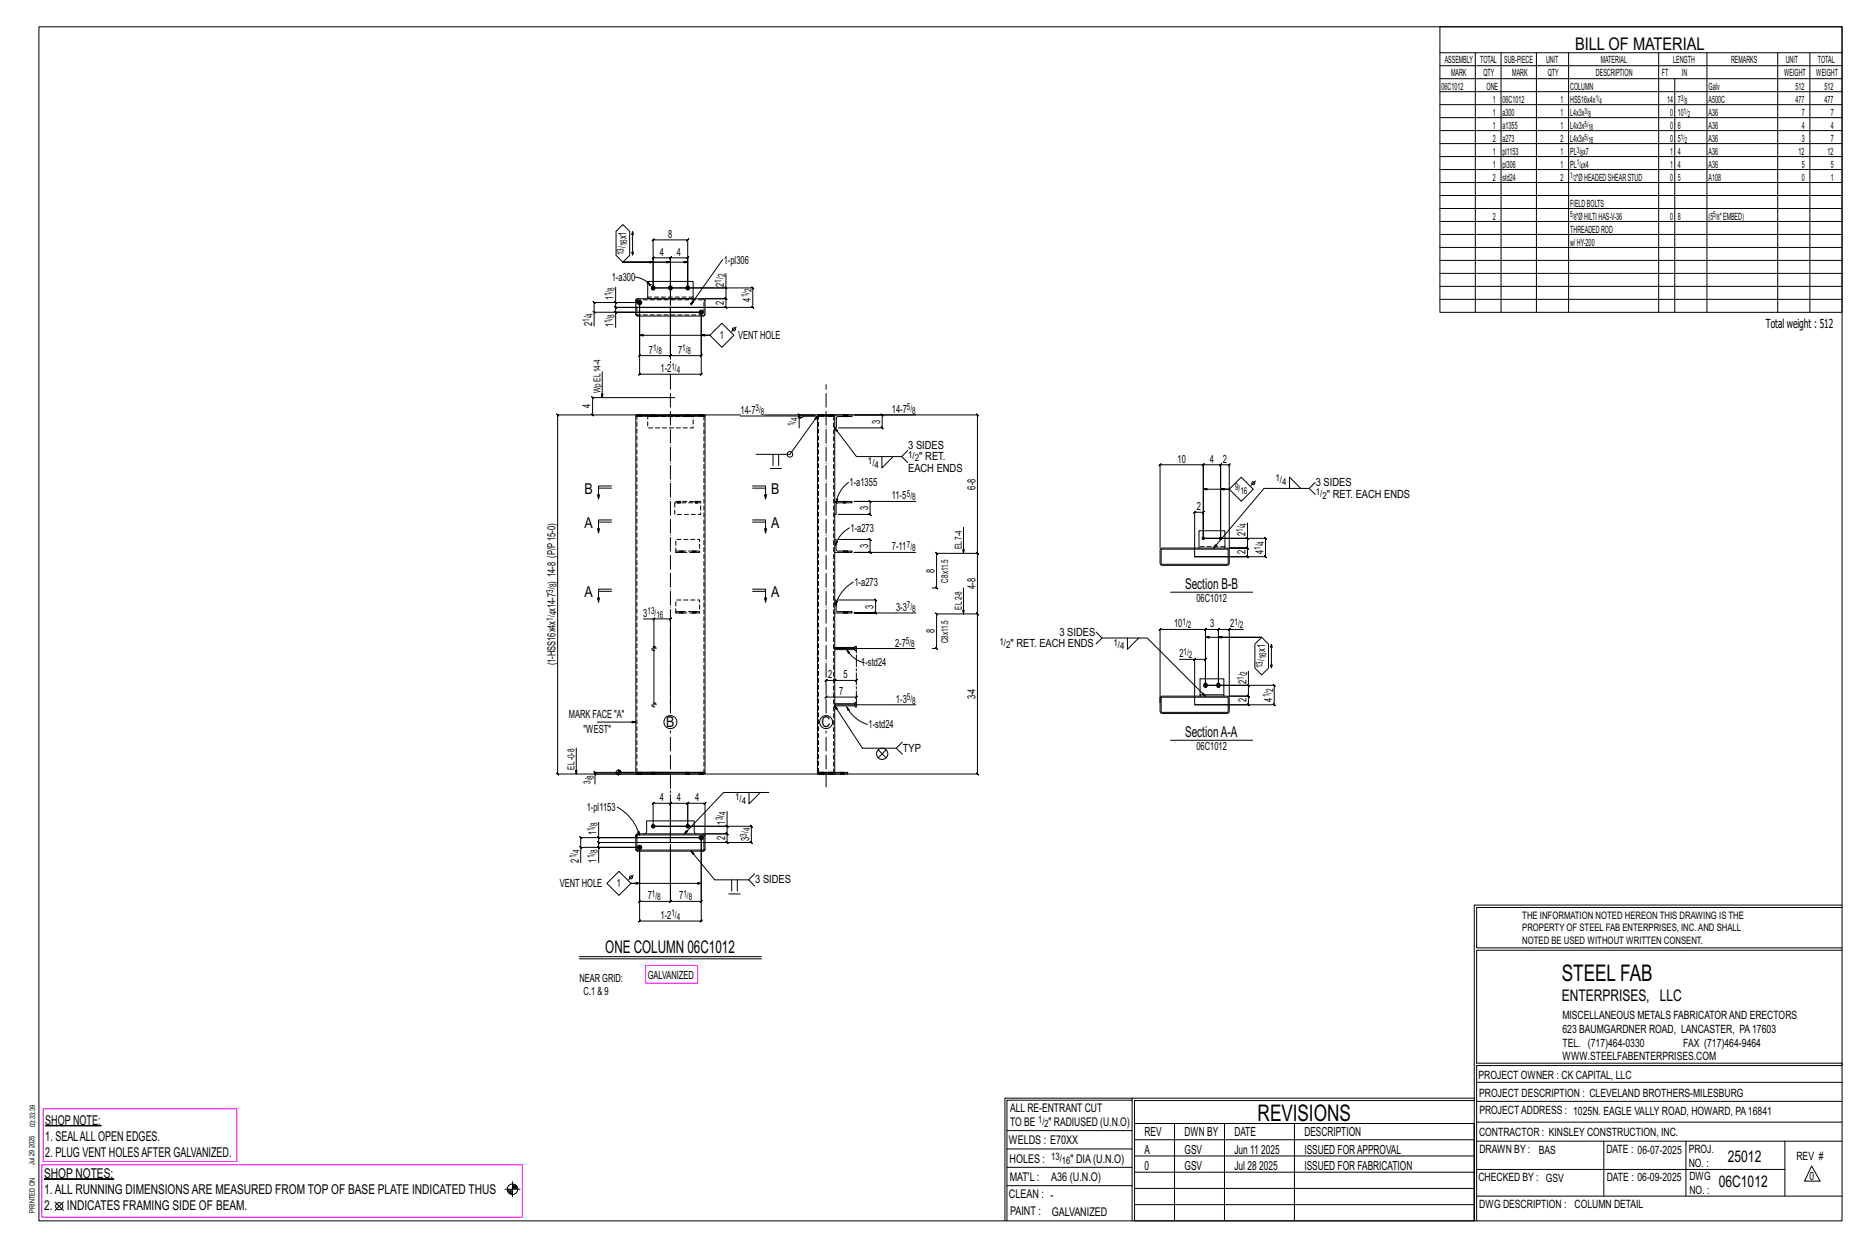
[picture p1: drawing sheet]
<svg xmlns="http://www.w3.org/2000/svg" width="914mm" height="610mm" viewBox="0 0 914 610" stroke-linecap="round" stroke-linejoin="round" font-family="sans-serif">
<g fill="#000" stroke="#000" stroke-width=".49">
<path d="M22 551h28zM22 577h34z"/>
<circle cx="313" cy="148" r="1.1"/>
<circle cx="320" cy="141" r="1"/>
<circle cx="328" cy="141" r="1"/>
<circle cx="337" cy="141" r="1"/>
<circle cx="343" cy="153" r="1.1"/>
<circle cx="589" cy="263" r=".6"/>
<circle cx="597" cy="263" r=".6"/>
<circle cx="590" cy="335" r="1"/>
<circle cx="596" cy="335" r="1"/>
<circle cx="313" cy="415" r="1.1"/>
<circle cx="320" cy="404" r=".9"/>
<circle cx="337" cy="404" r=".9"/>
<circle cx="343" cy="410" r="1.1"/>
</g>
<g fill="none" stroke="#000" stroke-width=".49">
<path d="M19 13h883v584h-883zM705 13h197v140h-197zM705 26h197M705 32h197M705 39h197M722 26v127M735 26v127M752 26v127M768 26v127M812 26v127M820 39v114M836 26v127"/>
<path d="M870 26v127M886 26v127M705 45h197M705 51h197M705 58h197M705 64h197M705 70h197M705 77h197M705 83h197M705 89h197M705 96h197M302 113l3-3 3 3v12l-3 3-3-3z"/>
<path d="M309 115l1-2v12M310 113v2M705 102h197M705 108h197M705 115h197M305 128h32M309 123l1 2v-2M311 136a11 11 0 0 1 7 3M317 138l1 1zM317 138h22v8h-22zM318 139v1M319 139h-1"/>
<path d="M320 128h-15h23M354 127l-16 22M355 134v7h-35v-15l-1 1 1-1h8v1l1-1h-1v23v-23v1l1-1h-1h9l-1 1 1-1v15v-24l-1 1 1-1h-17l-1 1 1-1v24h48v-1l1 1h-1v9l1 1-1-1h-40M705 121h197M705 127h197M705 134h197M290 152l1 1zM291 160v-7h52h-42v7M301 148l1 1zM301 152l1 1zM301 141v7h12h-22h-1l1 1v-1v5M301 148v2l1 1-1-1h27"/>
<path d="M311 154h.1M311 147h.1M311 147l1-1h32l1 1v7l-1 1h-32l-1-1zM311 154l1 1M312 146l-1 1M312 146h.1M313 148v26l1-1-1 1h15l1-1-1 1v-24v24l1-1-1 1h15l1-1-1 1v-21v30h1l-1 1v-1h-30h1l-1 1v-1zM328 150h-27l1 1-1-1v3M338 148v1M338 149h1M344 146h1M345 146v1"/>
<path d="M345 154l-1 1M345 147h.1M345 154h.1M355 140l1 1zM355 141v5l1 1-1-1h-10h10l1 1-1-1v4l1 1-1-1h-27M360 160l-2 2M705 140h197M705 146h197M313 164h34h-4M347 164l6-6 6 6-6 6zM295 182v13M330 195h-40v-1l1 1h-1v8"/>
<path d="M290 202l1 1zM311 204v175h1M311 204h34M312 203h.1M312 204h.1M312 203h32v1h-32zM312 203h-1v1M314 203h.1M314 204h.1M342 203h.1M342 204h.1M344 203h1v1"/>
<path d="M344 203h.1M344 204h.1M345 204v174h-34M363 203h-90l-1-1 1 1v176l-1-1 1 1h131M363 204h36h-6h-2v5M374 203h29M391 204l1 1zM399 203h-8v-1l1 1h-1v1M400 204v175h1M400 204l-13 18h-17M400 204h9M401 203h.1"/>
<path d="M401 204h.1M401 203h7v1h-7zM401 203h-1v1M402 203h76v-1l1 1h-1v68M403 203h.1M403 204h.1M406 203h.1M406 204h.1M408 203h1v1M408 203h.1M408 204h.1M409 203h8v1h-7l-1 5 10 14h22l3-3"/>
<path d="M409 204v174h-9M413 203h.1M413 204h.1M415 203h.1M415 204h.1M448 203h-30h14l-1-1 1 1v6h-1l1 1v-1h-22M293 239h6M299 238h-6v6l1-2M368 238h7v6v-2M368 239h7M377 229h6M378 222v6"/>
<path d="M381 222v6M415 236a15 15 0 0 0-6 10M432 223v6l5-6M441 223l3 3M589 239h13h-5M608 233l5 6-5 6-6-6zM615 235l-3 3M631 239v-6l6 6M641 239l3 3M644 236l-3 3h-22l-25 29M292 242l1 2M292 259l1 2"/>
<path d="M293 255h6M299 254h-6v7l1-2M332 245h.1M332 246h.1M333 245h.1M333 246h.1M340 245h.1M340 246h.1M341 245h.1M341 246h.1M368 254h7v7v-2M368 255h7"/>
<path d="M374 242l1 2M374 259l1 2M409 245h8v1h-7l-1 6M409 246h.1M409 244h1l-1 2zM409 246h1M413 245h.1M413 246h.1M414 245h.1M414 246h.1M416 258a14 14 0 0 0-7 9M448 245h-30h8h-1l1 1v-1v7l-1-1 1 1h-16"/>
<path d="M472 258v13M611 256v7h-22h30l1 1-1-1v9l1 1-1-1h-34h26v1l-1-1h1v-4v1l-1-1h1h-9h9v1l-1-1h1v-5M409 264l1 5 7 1h-8M409 265h1l-1 2zM410 264h16l-1-1 1 1v6h-1l1 1v-1h-8h30M413 270h.1M415 270h.1M478 270l1 1zM568 268h33l1 1v7l-1 1h-32l-1-1zM569 269h32v7h-32zM587 268v-8h13v8M589 263v-12l1-1-1 1h-4v-1l-1 1h1v21"/>
<path d="M589 263v-36v1l1-1h-1h8v1l1-1h-1v36v-36v1l1-1h-1h5l-1 1 1-1v41M589 263v-36h1l-1 1v-1h-21l-1 1 1-1v41M610 263l1 1zM292 292l1 3M293 289h6M299 288h-6v7l1-3M368 288h7v7v-3M368 289h7M374 292l1 3M409 296h.1M409 294l1 5h7v1h-8M409 296h1"/>
<path d="M409 294h1l-1 2zM410 294h19l-1-1 1 1v6l-1-1 1 1h-11h30M413 299h.1M413 300h.1M415 299h.1M415 300h.1M418 285a18 18 0 0 0-9 11M456 288h3l-1-1v1v-17h1l-1-1v1h20v-1l1 1h-1v29M472 288v12M478 300l1 1zM573 290h40M315 303h5v40"/>
<path d="M320 303l1-1zM320 303h8l1-1-1 1v42M409 317h39M409 317h10M409 318h10M415 318l1 1-1 1zM415 318a14 14 0 0 0 8 6M419 316v2zM456 317l3 1-1-1v-17l1 1-1-1h20l1 1-1-1v79v-1l1 1h-1h-76M537 309l2 3h23l28 29M539 312l-2 3M552 312v6l5-6"/>
<path d="M590 312h28h-22M601 308l1-1zM602 308h-6l1-1-1 1v27v-27l1-1-1 1h-6l1-1-1 1v27M609 308h-7v33h9h1l-1-1v1v-6M614 315l4-3 3 3v12l-3 3-4-3zM622 317v-2l1 2M622 315v12l1-2M404 333h5h-1l1-1-1 1 1-1v1h10l1-1-1 1M405 332l-1 1zM577 323h8v22h39l-1-1 1 1v-10v1l-1-1h1h-34M584 323l1-1zM585 323h5l1-1-1 1v12"/>
<path d="M587 340v-8h12v8M611 335l1 1zM611 328v7h-21v-27l1-1-1 1h-22v-1l-1 1h1v36M622 325v2M292 353h19M404 341h15v1l1-1h-1M405 341l-1 1zM409 345h39M409 344h10M415 346l1 1-1 1zM415 346a17 17 0 0 0 10 8M419 344v2z"/>
<path d="M419 345h-10l13 21h17l3-3M568 341h33l1 1v6l-1 1h-32l-1-1zM569 341h32v7h-32zM587 341v-1h12v1M602 341h9v-1l1 1h-1v4v-1l1 1h-1h-26M282 366v13M291 378l1 1zM301 378h9M302 378h1M302 379h1M303 376v3M303 378h1"/>
<path d="M303 377h1M303 377h.1M312 378h.1M312 379h.1M312 378h32v1h-32zM314 378h.1M314 379h.1M319 378h.1M319 379h.1M321 378h.1M321 379h.1M328 379h-37v5"/>
<path d="M328 378h-37v-1l1 1h-1v1M336 378h.1M336 379h.1M338 378h.1M338 379h.1M342 378h.1M342 379h.1M344 378h.1M344 379h.1M345 378v1h-1M401 378h.1M401 379h.1"/>
<path d="M401 378h7v1h-7zM403 378h.1M403 379h.1M406 378h.1M406 379h.1M408 379h1v-1h6v1h-6M408 378h.1M408 379h.1M411 378h.1M411 379h.1M413 378h.1M413 379h.1"/>
<path d="M430 367l2 2 2-2M430 371l2-2 2 2M439 366l3 3M573 362h40M302 395a23 23 0 0 1 11 14M320 393l-1 1 1-1v11h48h-1l1 1v-1v8h-1l1 1v-1h-40v-19h1l-1 1v-1zM356 397v7h-36M367 388v5l5-5M376 388h-22l-19 20M284 414l1 1zM293 409l1 1zM293 414l1 1z"/>
<path d="M293 402v8h50h-59v-1l1 1h-1v5M293 410v2l1 1-1-1h35M311 416h.1M311 408v1M312 408h32l1 1v7h-1h-32l-1-1zM312 416h.1M312 408h.1M312 409h32l1 7h-33zM312 407h1v2zM313 415v26v1l1-1h-1h15v1l1-1h-1v-28v28v1l1-1h-1h15v1l1-1h-1v-31v41l1-1-1 1h-30l1-1-1 1zM315 408l2-1v-5h23v5l1 1M328 412h-35l1 1-1-1v3"/>
<path d="M338 416l12 14h16l3-2M345 408h.1M345 416h.1M345 408v1M345 408v-15h1l-1 1v-1h-8l-1 1 1-1v11v-11l-1 1 1-1h-9h1l-1 1v-1v19M345 408h11l-1-1 1 1v4h-1l1 1v-1h-28M355 404l1 1zM356 404v4l-1-1 1 1h-11M284 422v-7h29h-20v7M297 432l6-6 6 6-6 6zM310 428l-2 2M313 432h-4h34"/>
<path d="M357 437h5M358 430v6M361 430v6M366 430l3 3M722 443v154M722 443h180M902 444h-179v20h179M284 468h89M284 469h89M902 465h-179v55h179v1h-179v76M554 538h-61v59M554 537h168"/>
<path d="M722 538h-167v13M723 539h179M723 530h179M493 553h61M555 550h167v47h-167zM555 558h167M575 550v47M599 550v47M634 550v47M723 549h179M723 558h179M785 558v27"/>
<path d="M825 558v27M874 558v27M251 578v8M251 580h1M493 571h61M493 562h61M555 573h167M555 566h167M723 572h151M887 570l4 8h-8zM27 588l4 4M31 588l-4 4"/>
<path d="M247 582h8M248 582h3M248 583h3M249 583h2M249 584h2M251 581h2M251 580h2M492 597v-60h62v60M493 580h61M555 589h167M555 581h167M723 585h179"/>
<circle cx="359" cy="161" r=".7"/>
<circle cx="387" cy="222" r="1.4"/>
<circle cx="613" cy="236" r=".7"/>
<circle cx="328" cy="353" r="3"/>
<circle cx="404" cy="353" r="3"/>
<circle cx="303" cy="378" r="1.2"/>
<circle cx="432" cy="369" r="2.8"/>
<circle cx="309" cy="429" r=".7"/>
<circle cx="29" cy="590" r="1.8"/>
<circle cx="251" cy="582" r="2.6"/>
</g>
<path d="M316 472h26v9h-26zM21 543h95v25h-95zM21 570h235v26h-235z" fill="none" stroke="#f0f" stroke-width=".5"/>
<g fill="none" stroke="#000" stroke-width=".49" stroke-dasharray="2 1.4">
<path d="M311 147h1zM311 154h.1M311 147h.1M312 154h.1M312 146h.1M312 147h32l1 7h-33zM339 145h-22M345 154h.1M345 146h.1M345 147h.1M312 203v1M312 203h.1"/>
<path d="M313 203l-1 1M313 203l1 1zM313 204h.1M314 203v1M314 203h.1M314 204h.1M314 204v-1M317 203v6h22v-6M317 204h22M319 203v1zM319 203h.1M319 203v1"/>
<path d="M319 204l1-1-1 1M320 203v1M321 203v1M327 203v1zM327 203h1M328 203l-1 1M328 204v-1v1M328 203v1M329 203v1M336 203v1zM336 203h.1M336 203v1"/>
<path d="M336 204l1-1-1 1M337 203v1M342 203v1M342 203h.1M343 203l-1 1M343 203l1 1zM343 203v1M343 204h.1M344 203v1M344 203h.1M344 204h.1M344 204v-1"/>
<path d="M345 204v174M401 203v1M401 203h.1M402 203l-1 1M402 203v1zM402 204h.1M402 203v1M403 203v1M403 203h.1M403 204h.1M403 204v-1M406 203v1"/>
<path d="M406 203h.1M407 203v1zM407 203l-1 1M407 204h-1M407 203v1M408 203v1M408 203h.1M408 204h.1M408 204v-1M408 204v174M413 203v1M413 203h.1"/>
<path d="M414 203l-1 1M414 204v-1l-1 1M414 203v1M415 203v1M415 203h.1M415 204h.1M415 204v-1M330 245h13v7h-13zM330 246h13M332 245v1M332 245h.1M332 245l1 1z"/>
<path d="M332 246h.1M333 245v1M333 245h.1M333 246h.1M333 246v-1M340 245v1M340 245h.1M341 245l-1 1M341 245v1zM341 246h.1M341 245v1M341 245h.1"/>
<path d="M341 246v-1M413 245v1M413 245h.1M413 245l1 1zM413 246h.1M414 245v1M414 245h.1M414 246h.1M414 246v-1M331 264h11v6h-11zM333 270h.1M334 270h.1"/>
<path d="M334 270h-1h1M339 270h.1M340 270h.1M340 270h1M341 270h.1M341 270h-1M342 270h-11M413 270h.1M414 270h.1M414 270h1M415 270h.1M600 267h-13"/>
<path d="M331 294h11v6h-11zM333 300v-1M334 300v-1M334 299l-1 1 1-1M334 299v1zM334 300h.1M339 300v-1M340 300v-1M340 300l1-1M340 299v1v-1M341 299v1zM341 300h-1"/>
<path d="M342 299h-11M413 299h.1M413 299v1M413 300h.1M413 300v-1M414 300v-1M414 300l1-1M414 299v1v-1M415 300v-1M415 300h.1M312 378v-174M312 378v1"/>
<path d="M312 378h.1M313 378l-1 1M313 378l1 1zM313 379h.1M314 378v1M314 378h.1M314 379h.1M314 379v-1M317 378v1M319 378v1M319 378h.1M320 378v1z"/>
<path d="M320 378l-1 1M320 379h-1M320 378v1M321 378h.1M321 379h.1M321 379v-1M336 378v1M336 378h.1M337 378v1zM337 378l-1 1M337 379h-1M337 378v1"/>
<path d="M337 378h1M338 379h-1M338 379v-1M340 379v-1M342 378v1M342 378h.1M343 378l-1 1M343 378l1 1zM343 378v1M343 379h.1M344 378v1M344 378h.1"/>
<path d="M344 379h.1M344 379v-1M401 378v-174M401 378v1M401 378h.1M402 378l-1 1M402 378v1zM402 379h.1M402 378v1M403 378v1M403 378h.1M403 379h.1"/>
<path d="M403 379v-1M406 378v1M406 378h.1M407 378v1zM407 378l-1 1M407 379h-1M407 378v1M408 378v1M408 378h.1M408 379h.1M408 379v-1M411 378v1"/>
<path d="M411 378h1M412 378l-1 1M412 378v1M412 378l1 1zM412 379h.1M413 378v1M413 378h.1M413 379h.1M413 379v-1M311 415v1M311 409h1h-1M311 416h1"/>
<path d="M312 408h-1M312 416h.1M312 408h.1M344 416h1M345 408h-1M345 416h.1M345 408h.1M345 416v-1M345 409h.1"/>
<circle cx="320" cy="317" r=".5"/>
<circle cx="320" cy="317" r="1.1"/>
<circle cx="320" cy="345" r=".5"/>
<circle cx="320" cy="345" r="1.1"/>
</g>
<path d="M328 349v-161M404 349v-161M328 385v-27M404 385v-27" fill="none" stroke="#000" stroke-width=".49" stroke-dasharray="6.8 1 0 1"/>
<path d="M328 150v28M328 183v5M419 344v-26M328 412v-27" fill="none" stroke="#000" stroke-width=".49" stroke-dasharray="5.8 1 1 1"/>
<g font-size="11.2">
<text x="764" y="480">STEEL FAB</text>
<text x="616" y="548">REVISIONS</text>
</g>
<g font-size="8.6">
<text x="771" y="24">BILL OF MATERIAL</text>
<text x="296" y="466">ONE COLUMN 06C1012</text>
</g>
<g font-size="7.9">
<text x="765" y="490">ENTERPRISES, LLC</text>
<text x="846" y="569">25012</text>
<text x="841" y="581">06C1012</text>
</g>
<g font-size="7.3">
<text x="286" y="242">B</text>
<text x="378" y="242">B</text>
<text x="286" y="258">A</text>
<text x="378" y="258">A</text>
<text x="580" y="288">Section B-B</text>
<text x="286" y="292">A</text>
<text x="378" y="292">A</text>
<text x="326" y="356">B</text>
<text x="402" y="356">C</text>
<text x="580" y="360">SectionA-A</text>
</g>
<g font-size="6.6">
<text x="22" y="550">SHOPNOTE:</text>
<text x="22" y="558">1. SEALALLOPEN EDGES.</text>
<text x="22" y="566">2. PLUG VENT HOLESAFTER GALVANIZED.</text>
<text x="22" y="576">SHOP NOTES:</text>
<text x="22" y="584">1.ALL RUNNING DIMENSIONSARE MEASURED FROM TOP OF BASE PLATE INDICATED THUS</text>
<text x="22" y="592">2.</text>
<text x="33" y="592">INDICATES FRAMING SIDE OF BEAM.</text>
</g>
<g font-size="6.1">
<text x="864" y="161">Total weight : 512</text>
<text x="560" y="556">REV</text>
<text x="580" y="556">DWN BY</text>
<text x="604" y="556">DATE</text>
<text x="639" y="556">DESCRIPTION</text>
<text x="560" y="564">A</text>
<text x="580" y="564">GSV</text>
<text x="604" y="564">Jun 11</text>
<text x="617" y="564">2025</text>
<text x="639" y="564">ISSUED FORAPPROVAL</text>
<text x="560" y="572">0</text>
<text x="580" y="572">GSV</text>
<text x="604" y="572">Jul 28</text>
<text x="616" y="572">2025</text>
<text x="639" y="572">ISSUED FOR FABRICATION</text>
</g>
<g font-size="5.9">
<text x="494" y="560">WELDS : E70XX</text>
<text x="494" y="569">HOLES :</text>
<text x="524" y="569">&quot; DIA(U.N.O)</text>
<text x="494" y="578">MAT'L :</text>
<text x="515" y="578">A36 (U.N.O)</text>
<text x="494" y="586">CLEAN : -</text>
<text x="495" y="595">PAINT :</text>
<text x="515" y="595">GALVANIZED</text>
</g>
<g font-size="5.8">
<text x="494" y="544">ALL RE-ENTRANT CUT</text>
<text x="494" y="551">TO BE</text>
<text x="513" y="551">&quot; RADIUSED (U.N.O)</text>
</g>
<g font-size="5.6">
<text x="765" y="499">MISCELLANEOUS METALS FABRICATORAND ERECTORS</text>
<text x="765" y="505">623 BAUMGARDNER ROAD, LANCASTER, PA17603</text>
<text x="765" y="512">TEL. (717)464-0330</text>
<text x="824" y="512">FAX (717)464-9464</text>
<text x="765" y="519">WWW.STEELFABENTERPRISES.COM</text>
<text x="724" y="528">PROJECT OWNER : CK CAPITAL, LLC</text>
<text x="724" y="537">PROJECT DESCRIPTION : CLEVELAND BROTHERS-MILESBURG</text>
<text x="724" y="545">PROJECTADDRESS : 1025N. EAGLE VALLY ROAD, HOWARD, PA16841</text>
<text x="724" y="556">CONTRACTOR : KINSLEY CONSTRUCTION, INC.</text>
<text x="724" y="564">DRAWN BY :</text>
<text x="753" y="564">BAS</text>
<text x="786" y="564">DATE : 06-07-2025</text>
<text x="827" y="564">PROJ.</text>
<text x="879" y="568">REV #</text>
<text x="827" y="571">NO. :</text>
<text x="724" y="578">CHECKED BY : GSV</text>
<text x="787" y="578">DATE : 06-09-2025</text>
<text x="827" y="578">DWG</text>
<text x="886" y="578">0</text>
<text x="827" y="584">NO. :</text>
<text x="724" y="591">DWG DESCRIPTION : COLUMN DETAIL</text>
</g>
<g font-size="5.5">
<text x="307" y="117" transform="rotate(-90 307 117)">x1</text>
<text x="327" y="116">8</text>
<text x="323" y="125">4</text>
<text x="331" y="125">4</text>
<text x="354" y="129">1-pl306</text>
<text x="299" y="138">1-a300</text>
<text x="354" y="140" transform="rotate(-90 354 140)">2</text>
<text x="300" y="147" transform="rotate(-90 300 147)">1</text>
<text x="354" y="149" transform="rotate(-90 354 149)">2</text>
<text x="368" y="148" transform="rotate(-90 368 148)">4</text>
<text x="290" y="160" transform="rotate(-90 290 160)">2</text>
<text x="300" y="160" transform="rotate(-90 300 160)">1</text>
<text x="352" y="166">1</text>
<text x="361" y="166">VENT HOLE</text>
<text x="318" y="173">7</text>
<text x="332" y="173">7</text>
<text x="323" y="182">1-2</text>
<text x="289" y="200" transform="rotate(-90 289 200)">4</text>
<text x="363" y="203">14-7</text>
<text x="437" y="202">14-7</text>
<text x="431" y="207" transform="rotate(-90 431 207)">3</text>
<text x="445" y="220">3 SIDES</text>
<text x="450" y="225">&quot; RET.</text>
<text x="576" y="226">10</text>
<text x="592" y="226">4</text>
<text x="599" y="226">2</text>
<text x="445" y="231">EACH ENDS</text>
<text x="416" y="238">1-a1355</text>
<text x="477" y="240" transform="rotate(-90 477 240)">6-8</text>
<text x="644" y="238">3 SIDES</text>
<text x="437" y="244">11-5</text>
<text x="650" y="243">&quot; RET. EACH ENDS</text>
<text x="425" y="250" transform="rotate(-90 425 250)">3</text>
<text x="586" y="250">2</text>
<text x="416" y="260">1-a273</text>
<text x="610" y="262" transform="rotate(-90 610 262)">2</text>
<text x="425" y="268" transform="rotate(-90 425 268)">3</text>
<text x="437" y="269">7-11</text>
<text x="610" y="271" transform="rotate(-90 610 271)">2</text>
<text x="618" y="271" transform="rotate(-90 618 271)">4</text>
<text x="457" y="280" transform="rotate(-90 457 280)">8</text>
<text x="272" y="286" transform="rotate(-90 272 286)">) 14-8 (P/P15-0)</text>
<text x="418" y="287">1-a273</text>
<text x="477" y="288" transform="rotate(-90 477 288)">4-8</text>
<text x="272" y="299" transform="rotate(-90 272 299)">x14-7</text>
<text x="428" y="298" transform="rotate(-90 428 298)">3</text>
<text x="439" y="299">3-3</text>
<text x="586" y="295">06C1012</text>
<text x="315" y="302">3</text>
<text x="457" y="310" transform="rotate(-90 457 310)">8</text>
<text x="519" y="311">3 SIDES</text>
<text x="575" y="307">10</text>
<text x="592" y="307">3</text>
<text x="602" y="307">2</text>
<text x="438" y="316">2-7</text>
<text x="495" y="317">&quot; RET. EACH ENDS</text>
<text x="577" y="322">2</text>
<text x="619" y="319" transform="rotate(-90 619 319)">x1</text>
<text x="272" y="326" transform="rotate(-90 272 326)">(1-HSS16x4x</text>
<text x="422" y="326">1-std24</text>
<text x="405" y="332">2</text>
<text x="413" y="332">5</text>
<text x="610" y="335" transform="rotate(-90 610 335)">2</text>
<text x="411" y="340">7</text>
<text x="439" y="344">1-3</text>
<text x="477" y="342" transform="rotate(-90 477 342)">3-4</text>
<text x="610" y="344" transform="rotate(-90 610 344)">2</text>
<text x="623" y="343" transform="rotate(-90 623 343)">4</text>
<text x="279" y="351">MARK FACE &quot;A&quot;</text>
<text x="286" y="359">&quot;WEST&quot;</text>
<text x="425" y="356">1-std24</text>
<text x="442" y="368">TYP</text>
<text x="586" y="367">06C1012</text>
<text x="323" y="392">4</text>
<text x="331" y="392">4</text>
<text x="340" y="392">4</text>
<text x="287" y="397">1-pl1153</text>
<text x="355" y="403" transform="rotate(-90 355 403)">1</text>
<text x="292" y="409" transform="rotate(-90 292 409)">1</text>
<text x="355" y="411" transform="rotate(-90 355 411)">2</text>
<text x="367" y="411" transform="rotate(-90 367 411)">3</text>
<text x="283" y="422" transform="rotate(-90 283 422)">2</text>
<text x="292" y="422" transform="rotate(-90 292 422)">1</text>
<text x="274" y="434">VENT HOLE</text>
<text x="302" y="434">1</text>
<text x="370" y="432">3 SIDES</text>
<text x="317" y="440">7</text>
<text x="332" y="440">7</text>
<text x="323" y="450">1-2</text>
<text x="317" y="479">GALVANIZED</text>
<text x="284" y="480">NEAR GRID:</text>
<text x="286" y="487">C.1 &amp; 9</text>
</g>
<g font-size="5">
<text x="745" y="450">THE INFORMATION NOTED HEREON THIS DRAWING IS THE</text>
<text x="745" y="456">PROPERTY OF STEEL FAB ENTERPRISES, INC.AND SHALL</text>
<text x="745" y="462">NOTED BE USED WITHOUT WRITTEN CONSENT.</text>
<text x="508" y="550">1/</text>
<text x="511" y="551">2</text>
<text x="515" y="568">13/</text>
<text x="520" y="570">16</text>
</g>
<g font-size="4.9">
<text x="707" y="31">ASSEMBLY</text>
<text x="725" y="31">TOTAL</text>
<text x="736" y="31">SUB-PIECE</text>
<text x="757" y="31">UNIT</text>
<text x="784" y="31">MATERIAL</text>
<text x="819" y="31">LENGTH</text>
<text x="847" y="31">REMARKS</text>
<text x="874" y="31">UNIT</text>
<text x="890" y="31">TOTAL</text>
<text x="710" y="37">MARK</text>
<text x="726" y="37">QTY</text>
<text x="740" y="37">MARK</text>
<text x="758" y="37">QTY</text>
<text x="781" y="37">DESCRIPTION</text>
<text x="814" y="37">FT</text>
<text x="823" y="37">IN</text>
<text x="873" y="37">WEIGHT</text>
<text x="889" y="37">WEIGHT</text>
<text x="706" y="44">06C1012</text>
<text x="728" y="44">ONE</text>
<text x="769" y="44">COLUMN</text>
<text x="836" y="44">Galv</text>
<text x="879" y="44">512</text>
<text x="893" y="44">512</text>
<text x="731" y="50">1</text>
<text x="736" y="50">06C1012</text>
<text x="764" y="50">1</text>
<text x="769" y="50">HSS16x4x</text>
<text x="816" y="50">14</text>
<text x="821" y="50">7</text>
<text x="836" y="50">A500C</text>
<text x="879" y="50">477</text>
<text x="893" y="50">477</text>
<text x="731" y="57">1</text>
<text x="736" y="57">a300</text>
<text x="764" y="57">1</text>
<text x="769" y="57">L4x3x</text>
<text x="818" y="57">0</text>
<text x="821" y="57">10</text>
<text x="836" y="57">A36</text>
<text x="882" y="57">7</text>
<text x="896" y="57">7</text>
<text x="731" y="63">1</text>
<text x="736" y="63">a1355</text>
<text x="764" y="63">1</text>
<text x="769" y="63">L4x3x</text>
<text x="818" y="63">0</text>
<text x="821" y="63">6</text>
<text x="836" y="63">A36</text>
<text x="882" y="63">4</text>
<text x="896" y="63">4</text>
<text x="731" y="69">2</text>
<text x="736" y="69">a273</text>
<text x="764" y="69">2</text>
<text x="769" y="69">L4x3x</text>
<text x="818" y="69">0</text>
<text x="821" y="69">5</text>
<text x="836" y="69">A36</text>
<text x="882" y="69">3</text>
<text x="896" y="69">7</text>
<text x="731" y="76">1</text>
<text x="736" y="76">pl1153</text>
<text x="764" y="76">1</text>
<text x="769" y="76">PL x7</text>
<text x="818" y="76">1</text>
<text x="821" y="76">4</text>
<text x="836" y="76">A36</text>
<text x="880" y="76">12</text>
<text x="895" y="76">12</text>
<text x="731" y="82">1</text>
<text x="736" y="82">pl306</text>
<text x="764" y="82">1</text>
<text x="769" y="82">PL x4</text>
<text x="818" y="82">1</text>
<text x="821" y="82">4</text>
<text x="836" y="82">A36</text>
<text x="882" y="82">5</text>
<text x="896" y="82">5</text>
<text x="731" y="88">2</text>
<text x="736" y="88">std24</text>
<text x="764" y="88">2</text>
<text x="772" y="88">&quot;ØHEADEDSHEARSTUD</text>
<text x="818" y="88">0</text>
<text x="821" y="88">5</text>
<text x="836" y="88">A108</text>
<text x="882" y="88">0</text>
<text x="896" y="88">1</text>
<text x="769" y="101">FIELDBOLTS</text>
<text x="731" y="107">2</text>
<text x="772" y="107">&quot;ØHILTIHAS-V-36</text>
<text x="818" y="107">0</text>
<text x="821" y="107">8</text>
<text x="836" y="107">(5 &quot;EMBED)</text>
<text x="769" y="114">THREADEDROD</text>
<text x="769" y="120">w/HY-200</text>
</g>
<g font-size="4.7">
<text x="305" y="125" transform="rotate(-90 305 125)">13/</text>
<text x="307" y="121" transform="rotate(-90 307 121)">16</text>
<text x="355" y="136" transform="rotate(-90 355 136)">2</text>
<text x="301" y="142" transform="rotate(-90 301 142)">8</text>
<text x="353" y="138" transform="rotate(-90 353 138)">1/</text>
<text x="368" y="143" transform="rotate(-90 368 143)">2</text>
<text x="299" y="145" transform="rotate(-90 299 145)">1/</text>
<text x="366" y="146" transform="rotate(-90 366 146)">1/</text>
<text x="290" y="155" transform="rotate(-90 290 155)">4</text>
<text x="301" y="155" transform="rotate(-90 301 155)">8</text>
<text x="289" y="157" transform="rotate(-90 289 157)">1/</text>
<text x="299" y="158" transform="rotate(-90 299 158)">1/</text>
<text x="320" y="172">1/</text>
<text x="322" y="173">8</text>
<text x="334" y="172">1/</text>
<text x="337" y="173">8</text>
<text x="329" y="181">1/</text>
<text x="331" y="183">4</text>
<text x="294" y="192" transform="rotate(-90 294 192)">Wp EL14-4</text>
<text x="370" y="201">3/</text>
<text x="372" y="203">8</text>
<text x="444" y="201">5/</text>
<text x="447" y="202">8</text>
<text x="389" y="209" transform="rotate(-90 389 209)">1/</text>
<text x="391" y="206" transform="rotate(-90 391 206)">4</text>
<text x="425" y="227">1/</text>
<text x="445" y="224">1/</text>
<text x="448" y="226">2</text>
<text x="428" y="229">4</text>
<text x="605" y="240">9/</text>
<text x="624" y="235">1/</text>
<text x="628" y="237">4</text>
<text x="444" y="243">5/</text>
<text x="447" y="245">8</text>
<text x="607" y="242">16</text>
<text x="644" y="242">1/</text>
<text x="647" y="244">2</text>
<text x="610" y="258" transform="rotate(-90 610 258)">4</text>
<text x="608" y="260" transform="rotate(-90 608 260)">1/</text>
<text x="444" y="268">7/</text>
<text x="447" y="270">8</text>
<text x="471" y="269" transform="rotate(-90 471 269)">EL7-4</text>
<text x="617" y="269" transform="rotate(-90 617 269)">1/</text>
<text x="619" y="266" transform="rotate(-90 619 266)">4</text>
<text x="272" y="287" transform="rotate(-90 272 287)">8</text>
<text x="464" y="285" transform="rotate(-90 464 285)">C8x11.5</text>
<text x="271" y="290" transform="rotate(-90 271 290)">3/</text>
<text x="444" y="298">7/</text>
<text x="447" y="299">8</text>
<text x="471" y="298" transform="rotate(-90 471 298)">EL2-8</text>
<text x="271" y="304" transform="rotate(-90 271 304)">1/</text>
<text x="272" y="301" transform="rotate(-90 272 301)">4</text>
<text x="317" y="301">13/</text>
<text x="321" y="302">16</text>
<text x="579" y="306">1/</text>
<text x="604" y="306">1/</text>
<text x="581" y="307">2</text>
<text x="607" y="307">2</text>
<text x="443" y="315">5/</text>
<text x="446" y="317">8</text>
<text x="464" y="315" transform="rotate(-90 464 315)">C8x11.5</text>
<text x="489" y="315">1/</text>
<text x="492" y="317">2</text>
<text x="545" y="316">1/</text>
<text x="548" y="318">4</text>
<text x="579" y="320">1/</text>
<text x="582" y="322">2</text>
<text x="620" y="323" transform="rotate(-90 620 323)">16</text>
<text x="618" y="327" transform="rotate(-90 618 327)">13/</text>
<text x="609" y="333" transform="rotate(-90 609 333)">1/</text>
<text x="611" y="330" transform="rotate(-90 611 330)">2</text>
<text x="622" y="341" transform="rotate(-90 622 341)">1/</text>
<text x="623" y="339" transform="rotate(-90 623 339)">2</text>
<text x="444" y="343">5/</text>
<text x="447" y="344">8</text>
<text x="281" y="377" transform="rotate(-90 281 377)">EL-0-8</text>
<text x="289" y="384" transform="rotate(-90 289 384)">3/</text>
<text x="291" y="381" transform="rotate(-90 291 381)">8</text>
<text x="360" y="392">1/</text>
<text x="363" y="393">4</text>
<text x="354" y="401" transform="rotate(-90 354 401)">3/</text>
<text x="355" y="399" transform="rotate(-90 355 399)">4</text>
<text x="291" y="407" transform="rotate(-90 291 407)">1/</text>
<text x="292" y="404" transform="rotate(-90 292 404)">8</text>
<text x="367" y="407" transform="rotate(-90 367 407)">4</text>
<text x="366" y="409" transform="rotate(-90 366 409)">3/</text>
<text x="282" y="420" transform="rotate(-90 282 420)">1/</text>
<text x="284" y="417" transform="rotate(-90 284 417)">4</text>
<text x="291" y="420" transform="rotate(-90 291 420)">1/</text>
<text x="292" y="417" transform="rotate(-90 292 417)">8</text>
<text x="319" y="439">1/</text>
<text x="322" y="440">8</text>
<text x="335" y="439">1/</text>
<text x="337" y="440">8</text>
<text x="329" y="448">1/</text>
<text x="331" y="450">4</text>
</g>
<g font-size="4.2">
<text x="781" y="49">1/</text>
<text x="783" y="51">4</text>
<text x="823" y="49">3/</text>
<text x="825" y="51">8</text>
<text x="776" y="56">3/</text>
<text x="778" y="57">8</text>
<text x="824" y="56">1/</text>
<text x="826" y="57">2</text>
<text x="776" y="62">5/</text>
<text x="778" y="63">16</text>
<text x="776" y="68">5/</text>
<text x="778" y="70">16</text>
<text x="823" y="68">1/</text>
<text x="825" y="70">2</text>
<text x="772" y="75">3/</text>
<text x="774" y="76">8</text>
<text x="772" y="81">1/</text>
<text x="774" y="82">4</text>
<text x="769" y="87">1/</text>
<text x="770" y="89">2</text>
<text x="769" y="106">5/</text>
<text x="770" y="108">8</text>
<text x="839" y="106">5/</text>
<text x="841" y="108">8</text>
</g>
<g font-size="3.7">
<text x="17" y="551" transform="rotate(-90 17 551)">03:33:39</text>
<text x="17" y="562" transform="rotate(-90 17 562)">2025</text>
<text x="17" y="570" transform="rotate(-90 17 570)">Jul 29</text>
<text x="17" y="593" transform="rotate(-90 17 593)">PRINTED ON</text>
</g>
</svg>
